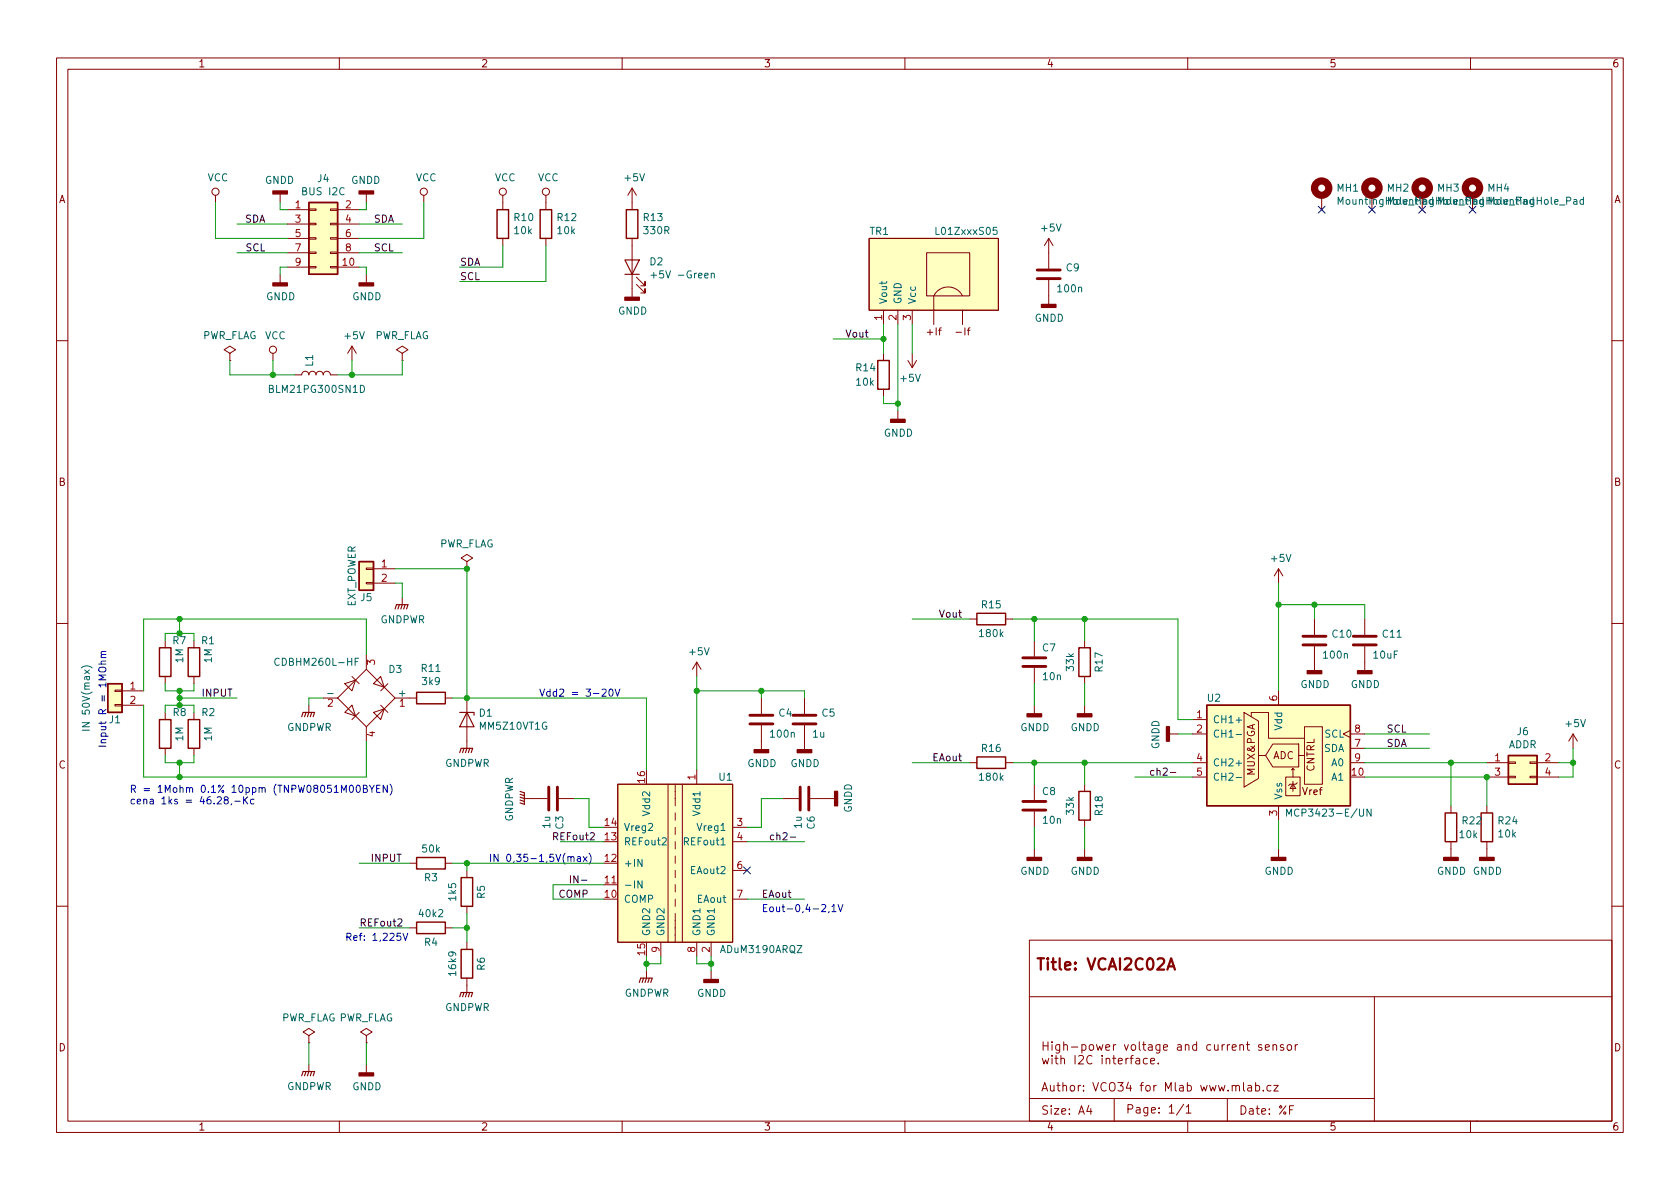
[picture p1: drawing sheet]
<svg xmlns="http://www.w3.org/2000/svg" width="297mm" height="210mm" viewBox="0 0 297 210" stroke-linecap="round" stroke-linejoin="round" font-family="sans-serif">
<g fill="none" stroke="#840000" stroke-width=".18">
<path d="M10 10.2h277v190.1h-277zM12 12.2h273v186.1h-273zM60 10.2v2M110 10.2v2M160 10.2v2M210 10.2v2M260 10.2v2M38.1 34.5v1.3M49.5 34.3v1.5M50.8 37.1h3.8M50.8 39.6h3.8M54.6 39.5h1.3v.2h-1.3z"/>
<path d="M54.6 37h1.3v.2h-1.3zM58.4 39.5h1.3v.2h-1.3zM58.4 37h1.3v.2h-1.3zM59.7 37.1h3.8M59.7 39.6h3.8M64.8 34.3v1.5M74.9 34.5v1.3M88.9 34.5v2.6M96.5 34.5v2.6M111.8 33.3l-.8 1.2M111.8 33.3v3.8M111.8 33.3l.7 1.2"/>
<path d="M233.7 34.5v2.6M49.5 48.5v1.5M50.8 47.2h3.8M50.8 42.2h3.8M50.8 44.7h3.8M54.6 47.1h1.3v.3h-1.3zM54.6 44.6h1.3v.2h-1.3zM54.6 42h1.3v.3h-1.3zM58.4 47.1h1.3v.3h-1.3zM58.4 44.6h1.3v.2h-1.3zM58.4 42h1.3v.3h-1.3zM59.7 47.2h3.8"/>
<path d="M59.7 42.2h3.8M59.7 44.7h3.8M64.8 48.5v1.5M88.9 42.2v1.2M96.5 42.2v1.2M111.8 42.2v10.4M112.5 50.3l1.5 1.5v-.8v.8h-.7M112.5 49l1.5 1.5v-.7v.7h-.7M153.7 42.2h22.8v12.7h-22.8zM156.2 54.9v2.5M158.7 54.9v2.5M161.3 54.9v2.5"/>
<path d="M163.8 44.7h7.6v7.6h-7.6zM170.2 52.3a2.84 2.84 0 0 0-2.6-1.6 2.84 2.84 0 0 0-2.5 1.6v5.1M170.2 54.9v2.5M171 58.4h.5M171.5 58l-.3 .2v1M185.4 42.2v5.3M185.4 49.5v4.3M185.4 42.2l-.7 1.2M185.4 42.2l.8 1.2M10 60.2h2M40.6 62.5l1.1-.7-1.1-.6-1 .6 1 .7v1.2M40.6 63.7h.1"/>
<path d="M48.3 62.5v1.2M52.1 66.3h1.2a.64 .64 0 0 1 .7-.6 .64 .64 0 0 1 .6 .6 .64 .64 0 0 1 .6-.6 .64 .64 0 0 1 .7 .6 .64 .64 0 0 1 .6-.6 .64 .64 0 0 1 .6 .6 .64 .64 0 0 1 .7-.6 .64 .64 0 0 1 .6 .6h1.3M62.2 61.2l-.7 1.3M62.2 61.2v2.5M62.2 61.2l.8 1.3M71.1 62.5l1-.7-1-.6-1 .6 1 .7v1.2M71.1 63.7h.1M156.2 62.5v1.2M156.2 68.8v1.3M158.7 72.6v1.6M160.5 63.7l.8 1.3M161.3 62.5v2.5"/>
<path d="M162.1 63.7l-.8 1.3M285 60.2h2M82.5 99.3l1.1-.6-1.1-.7-1 .7 1 .6v1.3M10 110.2h2M29.2 113.3v1.2M29.2 119.6v1.3M34.3 113.3v1.2M34.3 119.6v1.3M62.2 119.6l1.3 1.3M64.8 103h1.2v.2h-1.2zM64.8 100.5h1.2v.2h-1.2zM64.8 115.8v2.6"/>
<path d="M66 100.6h3.8M66 103.1h3.8M71.1 105.7v1.2M82.5 100.6h.1M123.2 117.1l-.8 1.3M123.2 117.1v2.5M123.2 117.1l.8 1.3M171.4 109.5h1.3M177.8 109.5h1.3M182.9 113.3v2.8M182.9 118.1v2.8M191.8 113.3v1.2"/>
<path d="M191.8 119.6v1.3M226.1 100.6l-.8 1.2M226.1 100.6v2.5M226.1 100.6l.7 1.2M232.4 109.5v2.8M232.4 114.3v4.3M241.3 109.5v2.8M241.3 114.3v4.3M285 110.2h2M20.3 124.6h1.3v.2h-1.3zM20.3 122h1.3v.3h-1.3zM21.6 122.2h3.8"/>
<path d="M21.6 124.7h3.8M29.2 126v1.2M29.2 132.3v1.3M34.3 126v1.2M34.3 132.3v1.3M54.6 124.7v1.3M57.1 123.4h2.6M59.7 123.4l5.1-5 5 5-5 5.1zM61 120.9l1.9-.6-.7 1.9zM61 126l1.2-1.3 .7 1.9zM63.5 126l-1.3 1.2M64.8 128.5v2.6"/>
<path d="M66 120.9l1.3-1.3 .6 1.9zM66 126l1.9-.7-.6 1.9zM67.3 124.7l1.3 1.3M68.6 120.9l-1.3 1.3M69.8 123.4h3.9M78.7 123.4h1.3M82.5 123.4v8.9M109.2 138.7h20.3v27.9h-20.3zM118.1 138.7v27.9M119.4 138.7v3.8M120.6 138.7v27.9M123.2 136.1v2.6"/>
<path d="M134.6 123.4v2.8M134.6 128.3v4.3M142.2 123.4v2.8M142.2 128.3v4.3M171.4 134.9h1.3M177.8 134.9h1.3M182.9 124.7v1.5M182.9 138.7v2.8M191.8 124.7v1.5M191.8 138.7v1.2M206.8 129.8h1.5M210.8 134.9h2.6"/>
<path d="M210.8 129.8h2.6M210.8 137.4h2.6M210.8 127.2h2.6M220 126l2.5 1.5v10.2l-2.5 1.5zM221.2 126.7v-.7h3.1v4.6h6.3M222.5 133.6h1.3M225 131.6h4.6v4h-4.6l-1.2-2zM226.1 122.2v2.5M227.3 137.4h2.6v3.3h-2.6zM228.3 136.1l.3-.2v1.5M228.6 138.7l.5 .7h-1zM228.6 138.2v1.7"/>
<path d="M228.6 135.9l.3 .2M229.4 138.4l-.3 .3h-1l-.3 .2M229.6 133.6h1M230.6 128.5h3.2v10.2h-3.2zM238.8 129.2l-1.3 .6 1.3 .6M238.8 134.9h2.5M238.8 129.8h2.5M238.8 132.3h2.5M262.9 134.9h3.8M262.9 137.4h3.8M266.7 137.3h1.3v.2h-1.3zM266.7 134.7h1.3v.3h-1.3z"/>
<path d="M270.5 137.3h1.3v.2h-1.3zM270.5 134.7h1.3v.3h-1.3zM271.8 134.9h3.8M271.8 137.4h3.8M278.1 129.8l-.7 1.3M278.1 129.8v2.5M278.1 129.8l.8 1.3M72.4 152.6h1.3M78.7 152.6h1.3M82.5 153.9v1.3M92.7 141.2h4.1M98.8 141.2h2.8"/>
<path d="M106.7 156.5h2.5M119.4 143.8v1.2M119.4 146.3v1.3M119.4 148.8v1.3M119.4 151.4v1.2M119.4 153.9v1.3M119.4 156.5v1.2M119.4 159v1.3M129.5 146.3h2.6M129.5 148.8h2.6M129.5 153.9h2.6M129.5 159h2.6"/>
<path d="M138.4 141.2h2.8M143.3 141.2h4.3M182.9 143.5v2.8M182.9 150.1v1.5M191.8 145v1.3M191.8 150.1v1.5M226.1 142.5v2.5M226.1 150.1v1.5M256.5 142.5v1.3M256.5 148.8v2.8M262.9 142.5v1.3M262.9 148.8v2.8"/>
<path d="M10 160.2h2M72.4 164.1h1.3M78.7 164.1h1.3M82.5 160.3v1.2M82.5 166.6v1.3M82.5 173v2.5M114.3 171.7v1.3M116.8 166.6v2.6M119.4 161.5v5.1M123.2 166.6v2.6M125.7 166.6v2.6M125.7 171.7v1.5"/>
<path d="M182 166.3h103v32h-103zM182 176.3h103M243 176.3v22M285 160.2h2M54.6 183.1l1-.6-1-.6-1 .6 1 .6v1.3M54.6 184.4h.1M54.6 188.2v1.3M60 198.3v2M64.8 183.1l1-.6-1-.6-1 .6 1 .6v1.3M64.8 184.4h.1M64.8 188.2v1.5M110 198.3v2"/>
<path d="M160 198.3v2M182 194.3h61M184.3 187.1l.3 1 .3-.7 .2 .7 .3-1M184.4 184.2v1.5M184.4 184.9h.9M185.3 184.2v1.5M186 184.2v.2M186 186.6v.2M186 184.7v1M186 187.1v1M186.5 187.1h.6M186.7 186.6v1.3l.4 .2"/>
<path d="M187.4 184.7v1.2l-.3 .3h-.4M187.4 184.8l-.5-.1-.3 .3v.4l.2 .3h.6M187.6 187.3l.2-.2 .3 .1 .1 .9M187.6 186.6v1.5M188.1 184.9l.2-.2 .3 .1 .1 .9M188.1 184.2v1.5M189.4 185.2h1.2M190.1 186.6v1.5M190.7 186.8l.6-.2 .2 .2 .1 .3-1 1h1M191.3 184.8l.4-.1 .3 .3v.4l-.1 .3h-.6M191.3 184.7v1.5M192.5 195.5l-.4 1h1"/>
<path d="M192.6 184.9l.3-.2 .4 .2 .1 .5-.2 .3h-.3l-.3-.1zM192.9 196v1M193.1 186.8a.6 .6 0 0 0-.8 0 .6 .6 0 0 0-.2 .7 .56 .56 0 0 0 .3 .6 .56 .56 0 0 0 .7-.1M193.9 184.7l.2 1 .3-.7 .3 .7 .3-1M194.9 186.6v.2M194.9 187.1v1M195.5 185.2l.7-.1-.1-.3-.4-.1-.2 .2 .1 .8h.5M195.6 187.3l.2-.2 .3 .1 .1 .9M195.6 187.1v1M196.7 187.1h.6M196.9 184.7v1M196.9 186.6v1.3l.4 .2"/>
<path d="M197 194.3v4M197.3 184.7l-.3 .1-.1 .2M197.7 187.6l.7-.1v-.3l-.5-.1-.2 .3 .1 .7h.6M198.8 184.7l.3 1 .4-1M199.1 187.1v1M199.5 187.1l-.3 .1-.1 .2M199.8 187.1h.6M200.1 184.9l.2-.2 .4 .2 .1 .5-.2 .3h-.3l-.2-.1zM200.4 186.6l-.4 .3v1.2M200.9 187.2h.5l.1 .9M201.4 184.2v1.3l.2 .2M201.5 187.5l-.5 .1a.29 .29 0 0 0-.2 .3 .29 .29 0 0 0 .2 .2h.5"/>
<path d="M202 184.7h.6M202.2 184.2v1.3l.4 .2M202.9 187.2l-.5-.1-.3 .3v.5l.2 .2h.6M203.1 184.8h.5l.1 .9M203.4 187.6l.7-.1v-.3l-.5-.1-.2 .3 .1 .7h.6M203.7 185.1l-.5 .1a.29 .29 0 0 0-.2 .2 .29 .29 0 0 0 .2 .3h.5M204.8 188v.1M205.1 184.7v1.2l-.3 .3h-.4M205.1 184.8l-.5-.1-.2 .3v.4l.1 .3h.6M205.7 185.2l.7-.1v-.3l-.5-.1-.2 .2 .1 .8h.6M208.2 184.8h.6l.1 .9M208.9 185.1l-.5 .1a.29 .29 0 0 0-.3 .2 .29 .29 0 0 0 .3 .3h.5"/>
<path d="M209.3 195.3l-1.3 1.9M209.6 184.9l.2-.2 .3 .1 .1 .9M209.6 184.7v1M209.7 195.8l.4-.5v1.5M209.7 196.8h.9M210 198.3v2M211.6 184.8l-.5-.1-.2 .3v.4l.1 .3h.6M211.6 184.2v1.5M214.1 184.8l-.5-.1-.2 .3v.4l.1 .3h.6M214.7 184.7l.1 1h.3l.3-.1M215.4 184.7v1M216.1 184.7v1"/>
<path d="M216.5 184.7l-.3 .1-.1 .2M217 194.3v4M217 184.7v1M217.4 184.7l-.3 .1-.1 .2M217.9 185.2l.7-.1-.1-.3-.4-.1-.2 .2v.8h.6M219.2 184.9l.2-.2 .4 .1 .1 .9M219.2 184.7v1M219.9 191.4v1.3l.2 .2M220.4 184.7h.5M220.6 184.2v1.3l.3 .2M220.6 192h.6l.1 .9M221.3 192.3l-.5 .1a.29 .29 0 0 0-.2 .2 .29 .29 0 0 0 .2 .3h.5"/>
<path d="M222 192l.4-.1 .3 .3v.4l-.1 .3h-.6M222 191.4v1.5M223.1 184.8l-.4-.1-.2 .2 .1 .3 .5 .1v.4h-.6M223.4 192.8v.1M223.7 185.2l.7-.1v-.3l-.5-.1-.2 .2 .1 .8h.6M224.7 192l-.4-.1-.3 .3v.4l.1 .3h.6M225.1 184.9l.2-.2 .3 .1 .1 .9M225.1 184.7v1M225.2 191.9h.8l-.8 1h.8M226.9 184.8l-.3-.1-.2 .2v.3l.5 .1v.4h-.5M227.6 184.9l.3-.2 .4 .2 .1 .5-.2 .3h-.3l-.3-.1zM228 196.2h.5"/>
<path d="M228.7 195.5h-.7v1.5M229 184.7v1M229.4 184.7l-.3 .1-.1 .2M260 198.3v2M261 198.3h.1"/>
<circle cx="38.1" cy="33.9" r=".63"/>
<circle cx="74.9" cy="33.9" r=".63"/>
<circle cx="88.9" cy="33.9" r=".63"/>
<circle cx="96.5" cy="33.9" r=".63"/>
<circle cx="48.3" cy="61.8" r=".63"/>
</g>
<path d="M206.4 171.5l.7-2 .6 2M206.6 170.9h.9" fill="none" stroke="#840000" stroke-width=".4"/>
<g fill="#840000" stroke="#840000" stroke-width=".25">
<path d="M48.3 33.8h2.5v.5h-2.5z"/>
<path d="M190.5 126.2h2.5v.5h-2.5z"/>
<path d="M63.5 50h2.5v.5h-2.5z"/>
<path d="M48.3 50h2.5v.5h-2.5z"/>
<path d="M184.1 53.8h2.6v.6h-2.6z"/>
<path d="M157.5 74.2h2.5v.5h-2.5z"/>
<path d="M63.5 33.8h2.5v.5h-2.5z"/>
<path d="M206.2 128.5h.6v2.6h-.6z"/>
<path d="M181.6 126.2h2.5v.5h-2.5z"/>
<path d="M181.6 151.6h2.5v.5h-2.5z"/>
<path d="M190.5 151.6h2.5v.5h-2.5z"/>
<path d="M124.5 173.2h2.5v.5h-2.5z"/>
<path d="M133.3 132.6h2.6v.5h-2.6z"/>
<path d="M63.5 189.7h2.5v.5h-2.5z"/>
<path d="M110.5 52.6h2.5v.5h-2.5z"/>
<path d="M240 118.6h2.6v.5h-2.6z"/>
<path d="M231.1 118.6h2.6v.5h-2.6z"/>
<path d="M224.8 151.6h2.5v.5h-2.5z"/>
<path d="M147.6 139.9h.5v2.6h-.5z"/>
<path d="M141 132.6h2.5v.5h-2.5z"/>
<path d="M261.6 151.6h2.6v.5h-2.6z"/>
<path d="M255.3 151.6h2.5v.5h-2.5z"/>
</g>
<g fill="none" stroke="#840000" stroke-width=".25">
<path d="M54.6 35.8h5.1v12.7h-5.1zM87.9 37.1h2v5.1h-2zM95.5 37.1h2v5.1h-2zM110.7 37.1h2.1v5.1h-2.1zM155.2 63.7h2v5.1h-2zM63.5 99.3h2.5v5.1h-2.5zM28.2 114.5h2v5.1h-2zM33.3 114.5h2v5.1h-2zM172.7 108.5h5.1v2h-5.1zM190.8 114.5h2v5.1h-2zM19 120.9h2.6v5.1h-2.6zM28.2 127.2h2v5.1h-2z"/>
<path d="M33.3 127.2h2v5.1h-2zM73.7 122.4h5v2.1h-5zM172.7 133.9h5.1v2h-5.1zM190.8 139.9h2v5.1h-2zM213.4 124.7h25.4v17.8h-25.4zM266.7 133.6h5.1v5.1h-5.1zM73.7 151.6h5v2.1h-5zM81.5 155.2h2.1v5.1h-2.1zM255.5 143.8h2.1v5h-2.1zM261.9 143.8h2v5h-2zM73.7 163.1h5v2h-5zM81.5 167.9h2.1v5.1h-2.1z"/>
</g>
<g fill="#ffffc2" stroke="#ffffc2" stroke-width=".18">
<path d="M19 120.9h2.6v5.1h-2.6z"/>
<path d="M54.6 35.8h5.1v12.7h-5.1z"/>
<path d="M153.7 42.2h22.8v12.7h-22.8z"/>
<path d="M63.5 99.3h2.5v5.1h-2.5z"/>
<path d="M109.2 138.7h20.3v27.9h-20.3z"/>
<path d="M266.7 133.6h5.1v5.1h-5.1z"/>
<path d="M213.4 124.7h25.4v17.8h-25.4z"/>
</g>
<g fill="none" stroke="#006464" stroke-width=".18">
<path d="M280 35.3h-.4l-.2 .2 .1 .6h.5M280 34.9v1.2M115.1 48.7h1M125.8 48.4l.1-.1 .3 .1 .1 .8M125.8 48.3v.9M176.2 40.2h-.6v.6l.2-.1h.4l.1 .2-.1 .4-.1 .2-.5-.2M63.7 68.1a.64 .64 0 0 1 .8 .7 .64 .64 0 0 1-.8 .6zM14.4 118.1a1.46 1.46 0 0 1 1.9 0M49.4 116.5a.6 .6 0 0 0-.9 .4 .6 .6 0 0 0 .6 .8l.3-.2M62.8 117h.4M63.4 116.4h-.6v1.3M14.5 129.1h1.3"/>
<path d="M218.6 127.3h.9M218.6 129.9h.9M218.6 135h.9M218.6 137.5h.9M113.5 155.8v1.2l-.7-1.2v1.2M117.1 148.3l.5-.2 .2 .4-.8 .9h.8M227.5 144.3v-1.2l.4 .9 .4-.9v1.2M242.4 143.1v1.2l-.7-1.2v1.2"/>
</g>
<g fill="none" stroke="#840000" stroke-width=".51">
<path d="M183.4 49.3h4.1M183.4 47.7h4.1M180.8 117.9h4.1M180.8 116.3h4.1M230.4 114h4M230.4 112.5h4M239.3 114h4M239.3 112.5h4M97 139.2v4.1M98.6 139.2v4.1M132.6 128h4.1M132.6 126.5h4.1"/>
<path d="M140.2 128h4.1M140.2 126.5h4.1M141.5 139.2v4.1M143 139.2v4.1M180.8 143.3h4.1M180.8 141.7h4.1"/>
</g>
<g fill="none" stroke="#840000" stroke-width=".2">
<path d="M110.5 46h2.5l-1.2 2.5zM110.5 48.5h2.5M69.8 107.7l.3-.8h2l-.2 .8M70.6 106.9l-.2 .8M71.1 106.9l-.2 .8M71.6 106.9l-.2 .8M53.3 126.7l.3-.7h2l-.2 .7M54.1 126l-.3 .7M54.6 126l-.2 .7M55.1 126l-.2 .7M81.3 133.1l.2-.8h2.1l-.3 .8M81.3 126h2.5v.5"/>
<path d="M82 132.3l-.2 .8M82.5 132.3l-.2 .8M82.5 126l1.3 2.5h-2.5zM83.1 132.3l-.3 .8M91.9 139.9l.8 .3v2l-.8-.2M91.9 140.5l.8 .2M91.9 141l.8 .2M91.9 141.5l.8 .2M81.3 176.3l.2-.8h2.1l-.3 .8M82 175.5l-.2 .8M82.5 175.5l-.2 .8M83.1 175.5l-.3 .8"/>
<path d="M113 173.7l.3-.7h2l-.2 .7M113.8 173l-.3 .7M114.3 173l-.3 .7M114.8 173l-.2 .7M53.3 190.2l.3-.7h2l-.2 .7M54.1 189.5l-.3 .7M54.6 189.5l-.2 .7M55.1 189.5l-.2 .7"/>
</g>
<g fill="none" stroke="#840000" stroke-width="1.3">
<circle cx="233.7" cy="33.3" r="1.27"/>
<circle cx="242.6" cy="33.3" r="1.27"/>
<circle cx="251.5" cy="33.3" r="1.27"/>
<circle cx="260.4" cy="33.3" r="1.27"/>
</g>
<path d="M204 136.3l-.3-.1-.3 .3 .1 .5h.5M100.9 154.9v1.2M139.7 148h1M70.3 162.6l.5-.1 .3 .4-.8 .9h.8" fill="none" stroke="#0f0f0f" stroke-width=".18"/>
<g fill="none" stroke="#0000c2" stroke-width=".18">
<path d="M17.5 117.4h1.2M17.9 116.3h.8M18.7 116.9l-.8 .1v.3l.1 .1M18.7 115.7l-.8 .1v.3l.1 .2M18.7 115.2l-.8 .1v.3l.2 .1M63.1 139l.2-.1a.68 .68 0 0 1 .4 .6 .68 .68 0 0 1-.4 .6l-.2-.1-.1-.4zM64.2 139.5l.6-.1 .1-.2-.1-.2-.6-.1v1.2h.5l.2-.1 .1-.3-.3-.2M65.3 138.9l.5 .6 .4-.6M65.8 139.5v.6M66.6 139.5h.4M67.2 138.9h-.6v1.2h.6M68.5 138.9v1.2l-.8-1.2v1.2"/>
<path d="M69 138.7a1.46 1.46 0 0 1 0 1.9M106.5 122l.4-.2 .3 .4-.8 .9h.8M107.8 122l.2-.2a.68 .68 0 0 1 .4 .7 .68 .68 0 0 1-.4 .6l-.2-.1-.1-.4zM108.8 121.8l.4 1.3 .4-1.3M39.9 141.4l-.3-.2 .1-.2 .2-.1 .3 .1 .2 .1-.1 .2-.6 .2-.1 .2 .1 .3 .2 .2h.2l.3-.3v-.2l-.3-.3M41 142.1l-.2 .2M41.5 141.7h1M43.1 140.9v1.3M43.3 141.4l.5 .8M43.8 140.9l-.7 .7M44.9 141.4l-.4-.1-.2 .3 .1 .5h.5M101 151.7l.1-.2h.3l.1 .8"/>
<path d="M102.1 151.5h.5v.8M102.6 151.8h-.4l-.2 .2 .2 .3h.4M103.1 151.5l.7 .8M103.8 151.5l-.7 .8M104.2 150.9a1.46 1.46 0 0 1 0 1.9M148.2 159.9l.4 1.3 .4-1.3M70.8 165h-.6v.6l.1-.1 .5 .1 .1 .2-.1 .4-.1 .1-.5-.1M71.3 165l.4 1.3 .4-1.3M146.6 161.2l-.1 .2M147.1 160.3l.4-.4v1.3M147.1 161.2h.7"/>
</g>
<g fill="none" stroke="#009600" stroke-width=".18">
<path d="M38.1 35.8v6.4h12.7M41.9 39.6h8.9M49.5 35.8v1.3h1.3M63.5 39.6h7.6M64.8 35.8v1.3h-1.3M74.9 35.8v6.4h-11.4M41.9 44.7h8.9M50.8 47.2h-1.3v1.3M63.5 47.2h1.3v1.3M63.5 44.7h7.6M88.9 43.4v3.8h-7.6M96.5 43.4v6.4h-15.2"/>
<path d="M147.3 59.9h8.9M156.2 57.4v5.1M158.7 57.4v15.2M161.3 57.4v5.1M40.6 63.7v2.6h11.5M48.3 63.7v2.6M62.2 63.7v2.6M71.1 63.7v2.6h-11.4M156.2 70.1v1.3h2.5M29.2 113.3v-1.3h5.1v1.3M31.7 109.5v2.5M64.8 115.8v-6.3h-39.4v12.7"/>
<path d="M69.8 100.6h12.7v22.8M69.8 103.1h1.3v2.6M123.2 119.6v16.5M161.3 109.5h10.1M179.1 109.5h29.2v17.7h2.5M182.9 109.5v3.8M191.8 109.5v3.8M226.1 103.1v19.1M226.1 106.9h15.2v2.6M232.4 106.9v2.6M25.4 124.7v12.7h39.4v-6.3M29.2 133.6v1.3h5.1v-1.3"/>
<path d="M29.2 120.9v1.3h5.1v-1.3M29.2 126v-1.3h5.1v1.3M31.7 123.4h10.2M31.7 122.2v2.5M31.7 134.9v2.5M57.1 123.4h-2.5v1.3M80 123.4h34.3v12.7M123.2 122.2h19v1.2M134.6 122.2v1.2M161.3 134.9h10.1M179.1 134.9h31.7M182.9 120.9v3.8"/>
<path d="M182.9 134.9v3.8M191.8 120.9v3.8M191.8 134.9v3.8M200.7 137.4h10.1M208.3 129.8h2.5M241.3 134.9h21.6M241.3 132.3h11.4M241.3 137.4h21.6v5.1M241.3 129.8h11.4M256.5 134.9v7.6M275.6 134.9h2.5M278.1 132.3v5.1h-2.5"/>
<path d="M63.5 152.6h8.9M80 152.6h26.7M82.5 152.6v1.3M99.1 148.8h7.6M101.6 141.2h2.5v5.1h2.6M106.7 156.5h-8.9v2.5h8.9M132.1 159h10.1M132.1 148.8h10.1M138.4 141.2h-3.8v5.1h-2.5M182.9 146.3v3.8M191.8 146.3v3.8M226.1 145v5.1"/>
<path d="M63.5 164.1h8.9M80 164.1h2.5M82.5 161.5v5.1M114.3 169.2v2.5M116.8 169.2v1.2h-2.5M123.2 169.2v1.2h2.5M125.7 169.2v2.5M54.6 184.4v3.8M64.8 184.4v3.8"/>
</g>
<path d="M233.1 36.5l1.2 1.2M234.3 36.5l-1.2 1.2M242 36.5l1.2 1.2M243.2 36.5l-1.2 1.2M250.9 36.5l1.2 1.2M252.1 36.5l-1.2 1.2M259.7 36.5l1.3 1.2M261 36.5l-1.3 1.2M131.5 153.3l1.2 1.2M132.7 153.3l-1.2 1.2" fill="none" stroke="#000084" stroke-width=".18"/>
<g fill="#009600" stroke="#009600" stroke-width=".18">
<circle cx="114.3" cy="170.4" r=".46"/>
<circle cx="125.7" cy="170.4" r=".46"/>
<circle cx="278.1" cy="134.9" r=".46"/>
<circle cx="226.1" cy="106.9" r=".46"/>
<circle cx="232.4" cy="106.9" r=".46"/>
<circle cx="256.5" cy="134.9" r=".46"/>
<circle cx="262.9" cy="137.4" r=".46"/>
<circle cx="191.8" cy="109.5" r=".46"/>
<circle cx="182.9" cy="109.5" r=".46"/>
<circle cx="156.2" cy="59.9" r=".46"/>
<circle cx="158.7" cy="71.4" r=".46"/>
<circle cx="191.8" cy="134.9" r=".46"/>
<circle cx="182.9" cy="134.9" r=".46"/>
<circle cx="31.7" cy="122.2" r=".46"/>
<circle cx="31.7" cy="123.4" r=".46"/>
<circle cx="31.7" cy="112" r=".46"/>
<circle cx="31.7" cy="109.5" r=".46"/>
<circle cx="48.3" cy="66.3" r=".46"/>
<circle cx="62.2" cy="66.3" r=".46"/>
<circle cx="82.5" cy="123.4" r=".46"/>
<circle cx="82.5" cy="100.6" r=".46"/>
<circle cx="31.7" cy="134.9" r=".46"/>
<circle cx="31.7" cy="124.7" r=".46"/>
<circle cx="31.7" cy="137.4" r=".46"/>
<circle cx="82.5" cy="164.1" r=".46"/>
<circle cx="82.5" cy="152.6" r=".46"/>
<circle cx="123.2" cy="122.2" r=".46"/>
<circle cx="134.6" cy="122.2" r=".46"/>
</g>
<text font-size="2.8" fill="#840000" x="183" y="171.6">Title: VCAI2C02A</text>
<g font-size="2.1" fill="#840000">
<text x="184" y="193">Author: VCO34 for Mlab www.mlab.cz</text>
<text x="184" y="197.1">Size: A4</text>
<text x="199" y="196.9">Page: 1/1</text>
<text x="219" y="197.1">Date: %F</text>
</g>
<g font-size="1.8" fill="#840000">
<text x="35" y="11.9">1</text>
<text x="85" y="11.9">2</text>
<text x="135" y="11.9">3</text>
<text x="185" y="11.9">4</text>
<text x="235" y="11.9">5</text>
<text x="285" y="11.9">6</text>
<text x="10.3" y="35.9">A</text>
<text x="285.3" y="35.9">A</text>
<text x="164" y="59.3">+If</text>
<text x="169.3" y="59.3">-If</text>
<text x="10.3" y="85.9">B</text>
<text x="285.3" y="85.9">B</text>
<text x="10.3" y="135.9">C</text>
<text x="221.9" y="137.1" transform="rotate(-90 221.9 137.1)">MUX&amp;PGA</text>
<text x="225" y="134.2">ADC</text>
<text x="232.4" y="136.5" transform="rotate(-90 232.4 136.5)">CNTRL</text>
<text x="285.3" y="135.9">C</text>
<text x="230.3" y="140.6">Vref</text>
<text x="10.3" y="185.9">D</text>
<text x="285.3" y="185.9">D</text>
<text x="35" y="199.9">1</text>
<text x="85" y="199.9">2</text>
<text x="135" y="199.9">3</text>
<text x="185" y="199.9">4</text>
<text x="235" y="199.9">5</text>
<text x="285" y="199.9">6</text>
</g>
<g font-size="1.8" fill="#006464">
<text x="36.7" y="32">VCC</text>
<text x="46.8" y="32.5">GNDD</text>
<text x="53.7" y="34.5">BUS I2C</text>
<text x="56.2" y="32.2">J4</text>
<text x="62.1" y="32.5">GNDD</text>
<text x="73.5" y="32">VCC</text>
<text x="87.5" y="32">VCC</text>
<text x="95.1" y="32">VCC</text>
<text x="110.5" y="32">+5V</text>
<text x="236.4" y="33.9">MH1</text>
<text x="245.3" y="33.9">MH2</text>
<text x="254.2" y="33.9">MH3</text>
<text x="263.1" y="33.9">MH4</text>
<text x="91" y="39.1">R10</text>
<text x="91" y="41.4">10k</text>
<text x="98.6" y="39.1">R12</text>
<text x="98.6" y="41.4">10k</text>
<text x="113.8" y="39.1">R13</text>
<text x="114" y="41.4">330R</text>
<text x="153.8" y="41.5">TR1</text>
<text x="165.8" y="41.5">L01ZxxxS05</text>
<text x="184.2" y="40.9">+5V</text>
<text x="236.9" y="36.2">MountingHole_Pad</text>
<text x="245.8" y="36.2">MountingHole_Pad</text>
<text x="254.7" y="36.2">MountingHole_Pad</text>
<text x="263.6" y="36.2">MountingHole_Pad</text>
<text x="114.9" y="46.9">D2</text>
<text x="188.5" y="48">C9</text>
<text x="47" y="53.1">GNDD</text>
<text x="62.3" y="53.1">GNDD</text>
<text x="116" y="49.2">+5V -Green</text>
<text x="156.8" y="53.8" transform="rotate(-90 156.8 53.8)">Vout</text>
<text x="159.4" y="53.8" transform="rotate(-90 159.4 53.8)">GND</text>
<text x="161.9" y="53.8" transform="rotate(-90 161.9 53.8)">Vcc</text>
<text x="187.1" y="51.7">100n</text>
<text x="35.7" y="60">PWR_FLAG</text>
<text x="46.8" y="60">VCC</text>
<text x="61" y="60">+5V</text>
<text x="66.2" y="60">PWR_FLAG</text>
<text x="109.3" y="55.6">GNDD</text>
<text x="182.9" y="56.9">GNDD</text>
<text x="55.3" y="64.8" transform="rotate(-90 55.3 64.8)">L1</text>
<text x="151.4" y="65.7">R14</text>
<text x="48" y="69.5">BLM21PG300SN1D</text>
<text x="151.5" y="68.2">10k</text>
<text x="159.3" y="67.5">+5V</text>
<text x="156.2" y="77.2">GNDD</text>
<text x="77.6" y="96.8">PWR_FLAG</text>
<text x="224.8" y="99.4">+5V</text>
<text x="62.9" y="107.4" transform="rotate(-90 62.9 107.4)">EXT_POWER</text>
<text x="63.8" y="106.3">J5</text>
<text x="173.6" y="107.6">R15</text>
<text x="30.6" y="113.9">R7</text>
<text x="35.7" y="113.9">R1</text>
<text x="67.2" y="110.2">GNDPWR</text>
<text x="173.3" y="112.6">180k</text>
<text x="235.6" y="112.7">C10</text>
<text x="244.5" y="112.7">C11</text>
<text x="32.4" y="117.2" transform="rotate(-90 32.4 117.2)">1M</text>
<text x="37.5" y="117.2" transform="rotate(-90 37.5 117.2)">1M</text>
<text x="49.2" y="117.7">CDBHM260L-HF</text>
<text x="68.8" y="119">D3</text>
<text x="74.6" y="118.8">R11</text>
<text x="122" y="115.9">+5V</text>
<text x="184.3" y="115.2">C7</text>
<text x="189.9" y="118.6" transform="rotate(-90 189.9 118.6)">33k</text>
<text x="194.9" y="118.7" transform="rotate(-90 194.9 118.7)">R17</text>
<text x="234.1" y="116.5">100n</text>
<text x="242.9" y="116.5">10uF</text>
<text x="58.1" y="123.2">-</text>
<text x="70.6" y="123.2">+</text>
<text x="74.7" y="121.1">3k9</text>
<text x="184.5" y="120.3">10n</text>
<text x="213.5" y="124.1">U2</text>
<text x="229.9" y="121.7">GNDD</text>
<text x="238.8" y="121.7">GNDD</text>
<text x="15.9" y="128.5" transform="rotate(-90 15.9 128.5)">IN 50V(max)</text>
<text x="19.3" y="127.9">J1</text>
<text x="30.6" y="126.6">R8</text>
<text x="32.4" y="131" transform="rotate(-90 32.4 131)">1M</text>
<text x="35.7" y="126.6">R2</text>
<text x="37.5" y="131" transform="rotate(-90 37.5 131)">1M</text>
<text x="50.7" y="129.3">GNDPWR</text>
<text x="84.7" y="126.7">D1</text>
<text x="85" y="129">MM5Z10VT1G</text>
<text x="136.3" y="130.4">100n</text>
<text x="137.7" y="126.7">C4</text>
<text x="143.7" y="130.4">1u</text>
<text x="145.3" y="126.7">C5</text>
<text x="180.4" y="129.3">GNDD</text>
<text x="189.3" y="129.3">GNDD</text>
<text x="214.4" y="127.9">CH1+</text>
<text x="214.4" y="130.4">CH1-</text>
<text x="226.7" y="129.1" transform="rotate(-90 226.7 129.1)">Vdd</text>
<text x="234.2" y="130.4">SCL</text>
<text x="268.3" y="130">J6</text>
<text x="276.9" y="128.6">+5V</text>
<text x="78.6" y="135.6">GNDPWR</text>
<text x="132.1" y="135.6">GNDD</text>
<text x="139.7" y="135.6">GNDD</text>
<text x="173.6" y="133">R16</text>
<text x="205" y="132.5" transform="rotate(-90 205 132.5)">GNDD</text>
<text x="214.4" y="135.5">CH2+</text>
<text x="234" y="133">SDA</text>
<text x="235.5" y="135.5">A0</text>
<text x="266.7" y="132.3">ADDR</text>
<text x="127.1" y="138">U1</text>
<text x="150.6" y="143.7" transform="rotate(-90 150.6 143.7)">GNDD</text>
<text x="173.3" y="138">180k</text>
<text x="184.3" y="140.6">C8</text>
<text x="189.9" y="144" transform="rotate(-90 189.9 144)">33k</text>
<text x="214.4" y="138">CH2-</text>
<text x="226.7" y="141.5" transform="rotate(-90 226.7 141.5)">Vss</text>
<text x="235.5" y="138">A1</text>
<text x="90.7" y="145.3" transform="rotate(-90 90.7 145.3)">GNDPWR</text>
<text x="97.3" y="146.4" transform="rotate(-90 97.3 146.4)">1u</text>
<text x="99.6" y="146.6" transform="rotate(-90 99.6 146.6)">C3</text>
<text x="110.2" y="149.5">REFout2</text>
<text x="110.2" y="146.9">Vreg2</text>
<text x="114.9" y="144" transform="rotate(-90 114.9 144)">Vdd2</text>
<text x="121.3" y="149.5">REFout1</text>
<text x="123.6" y="146.9">Vreg1</text>
<text x="123.8" y="144" transform="rotate(-90 123.8 144)">Vdd1</text>
<text x="141.7" y="146.4" transform="rotate(-90 141.7 146.4)">1u</text>
<text x="144" y="146.6" transform="rotate(-90 144 146.6)">C6</text>
<text x="184.5" y="145.7">10n</text>
<text x="194.9" y="144.1" transform="rotate(-90 194.9 144.1)">R18</text>
<text x="228.6" y="144.4">MCP3423-E/UN</text>
<text x="258.1" y="148.2">10k</text>
<text x="258.6" y="145.8">R22</text>
<text x="265" y="145.8">R24</text>
<text x="265" y="148.1">10k</text>
<text x="74.7" y="150.7">50k</text>
<text x="75.1" y="155.8">R3</text>
<text x="110.2" y="153.3">+IN</text>
<text x="122.3" y="154.6">EAout2</text>
<text x="180.4" y="154.7">GNDD</text>
<text x="189.3" y="154.7">GNDD</text>
<text x="223.6" y="154.7">GNDD</text>
<text x="254" y="154.7">GNDD GNDD</text>
<text x="80.6" y="159.2" transform="rotate(-90 80.6 159.2)">1k5</text>
<text x="85.7" y="158.9" transform="rotate(-90 85.7 158.9)">R5</text>
<text x="110.2" y="159.6">COMP</text>
<text x="110.2" y="157.1">-IN</text>
<text x="123.3" y="159.6">EAout</text>
<text x="74.2" y="162.2">40k2</text>
<text x="75.1" y="167.3">R4</text>
<text x="114.9" y="165.6" transform="rotate(-90 114.9 165.6)">GND2</text>
<text x="117.5" y="165.6" transform="rotate(-90 117.5 165.6)">GND2</text>
<text x="123.8" y="165.6" transform="rotate(-90 123.8 165.6)">GND1</text>
<text x="126.4" y="165.6" transform="rotate(-90 126.4 165.6)">GND1</text>
<text x="80.6" y="172.4" transform="rotate(-90 80.6 172.4)">16k9</text>
<text x="85.7" y="171.6" transform="rotate(-90 85.7 171.6)">R6</text>
<text x="127.6" y="168.5">ADuM3190ARQZ</text>
<text x="78.6" y="178.8">GNDPWR</text>
<text x="110.4" y="176.2">GNDPWR</text>
<text x="123.2" y="176.3">GNDD</text>
<text x="49.6" y="180.6">PWR_FLAG PWR_FLAG</text>
<text x="50.7" y="192.8">GNDPWR</text>
<text x="62.3" y="192.8">GNDD</text>
</g>
<g font-size="1.8" fill="#0f0f0f">
<text x="43.3" y="39.4">SDA</text>
<text x="66" y="39.4">SDA</text>
<text x="43.5" y="44.4">SCL</text>
<text x="66" y="44.4">SCL</text>
<text x="81.3" y="47">SDA</text>
<text x="81.3" y="49.5">SCL</text>
<text x="149.7" y="59.7">Vout</text>
<text x="166.2" y="109.2">Vout</text>
<text x="35.6" y="123.2">INPUT</text>
<text x="245.1" y="129.5">SCL</text>
<text x="165" y="134.6">EAout</text>
<text x="204.6" y="137.1">ch2-</text>
<text x="245.1" y="132.1">SDA</text>
<text x="98.1" y="148.6">REFout2</text>
<text x="135.9" y="148.6">ch2-</text>
<text x="65.8" y="152.4">INPUT</text>
<text x="98.8" y="158.7">COMP</text>
<text x="101.8" y="156.2">IN-</text>
<text x="134.6" y="158.7">EAout</text>
<text x="63.5" y="163.8">REFout2</text>
</g>
<g font-size="1.8" fill="#a90000">
<text x="52.2" y="36.8">1</text>
<text x="52.2" y="39.4">3</text>
<text x="52.2" y="41.9">5</text>
<text x="61.1" y="36.8">2</text>
<text x="61.1" y="39.4">4</text>
<text x="61.1" y="41.9">6</text>
<text x="52.2" y="44.4">7</text>
<text x="52.2" y="47">9</text>
<text x="60.6" y="47">10</text>
<text x="61.1" y="44.4">8</text>
<text x="156" y="56.6" transform="rotate(-90 156 56.6)">1</text>
<text x="158.5" y="56.6" transform="rotate(-90 158.5 56.6)">2</text>
<text x="161" y="56.6" transform="rotate(-90 161 56.6)">3</text>
<text x="67.5" y="100.3">1</text>
<text x="67.5" y="102.9">2</text>
<text x="66.3" y="117.6" transform="rotate(-90 66.3 117.6)">3</text>
<text x="23" y="121.9">1</text>
<text x="23" y="124.5">2</text>
<text x="57.9" y="125">2</text>
<text x="70.6" y="125">1</text>
<text x="225.8" y="123.9" transform="rotate(-90 225.8 123.9)">6</text>
<text x="66.3" y="130.3" transform="rotate(-90 66.3 130.3)">4</text>
<text x="211.6" y="127">1</text>
<text x="211.6" y="129.5">2</text>
<text x="239.5" y="129.5">8</text>
<text x="122.9" y="137.9" transform="rotate(-90 122.9 137.9)">1</text>
<text x="211.6" y="134.6">4</text>
<text x="211.6" y="137.2">5</text>
<text x="239" y="137.2">10</text>
<text x="239.5" y="132.1">7</text>
<text x="239.5" y="134.6">9</text>
<text x="264.3" y="134.6">1</text>
<text x="264.3" y="137.2">3</text>
<text x="273.2" y="134.6">2</text>
<text x="273.2" y="137.2">4</text>
<text x="114" y="138.4" transform="rotate(-90 114 138.4)">16</text>
<text x="107" y="148.6">13</text>
<text x="107" y="146">14</text>
<text x="130.3" y="146">3</text>
<text x="130.3" y="148.6">4</text>
<text x="225.8" y="144.3" transform="rotate(-90 225.8 144.3)">3</text>
<text x="107" y="152.4">12</text>
<text x="130.3" y="153.7">6</text>
<text x="107" y="158.7">10</text>
<text x="107" y="156.2">11</text>
<text x="130.3" y="158.7">7</text>
<text x="114" y="168.9" transform="rotate(-90 114 168.9)">15</text>
<text x="116.6" y="168.4" transform="rotate(-90 116.6 168.4)">9</text>
<text x="122.9" y="168.4" transform="rotate(-90 122.9 168.4)">8</text>
<text x="125.5" y="168.4" transform="rotate(-90 125.5 168.4)">2</text>
</g>
<g font-size="1.8" fill="#0000c2">
<text x="95.2" y="123.2">Vdd2 = 3-20V</text>
<text x="18.8" y="132.3" transform="rotate(-90 18.8 132.3)">Input R = 1MOhm</text>
<text x="22.9" y="140.2">R = 1Mohm 0.1% 10ppm (TNPW08051M00BYEN)</text>
<text x="22.9" y="142.2">cena 1ks = 46.28,-Kc</text>
<text x="86.4" y="152.4">IN 0,35-1,5V(max)</text>
<text x="134.6" y="161.3">Eout-0,4-2,1V</text>
<text x="61" y="166.4">Ref: 1,225V</text>
</g>
</svg>
